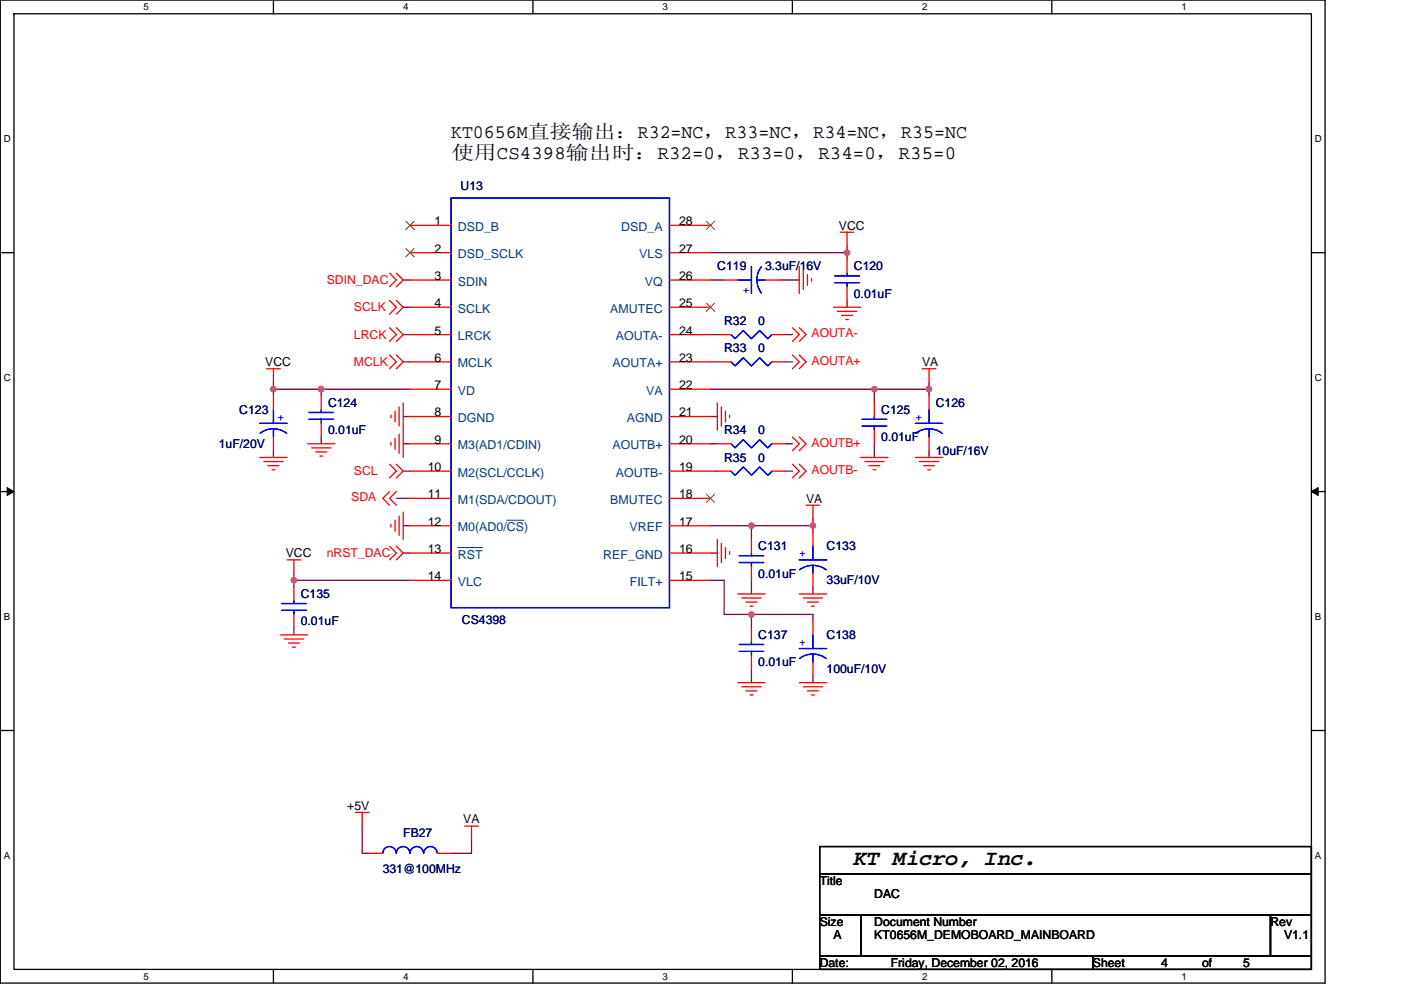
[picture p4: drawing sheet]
<svg xmlns="http://www.w3.org/2000/svg" width="297mm" height="210mm" viewBox="0 0 297 210" stroke-linecap="round" stroke-linejoin="round" font-family="sans-serif">
<path d="M.1 0h280.8v208.5h-280.8zM3 2.9h275v202.7h-275z" fill="none" stroke="#000" stroke-width=".28"/>
<g fill="#fff">
<path d="M30.5 .3h1.1v2.3h-1.1z"/>
<path d="M30.5 205.9h1.1v2.3h-1.1z"/>
</g>
<path d="M58 0v2.9M58 205.6v2.9" fill="none" stroke="#000" stroke-width=".28"/>
<g fill="#fff">
<path d="M85.5 .3h1.1v2.3h-1.1z"/>
<path d="M85.5 205.9h1.1v2.3h-1.1z"/>
</g>
<path d="M113 0v2.9M113 205.6v2.9" fill="none" stroke="#000" stroke-width=".28"/>
<g fill="#fff">
<path d="M140.5 .3h1.1v2.3h-1.1z"/>
<path d="M140.5 205.9h1.1v2.3h-1.1z"/>
</g>
<path d="M168 0v2.9M168 205.6v2.9" fill="none" stroke="#000" stroke-width=".28"/>
<g fill="#fff">
<path d="M195.5 .3h1.2v2.3h-1.2z"/>
<path d="M195.5 205.9h1.2v2.3h-1.2z"/>
</g>
<path d="M223 0v2.9M223 205.6v2.9" fill="none" stroke="#000" stroke-width=".28"/>
<g fill="#fff">
<path d="M250.5 .3h1.2v2.3h-1.2z"/>
<path d="M250.5 205.9h1.2v2.3h-1.2z"/>
<path d="M.8 28.3h1.5v2.3h-1.5z"/>
<path d="M278.8 28.3h1.5v2.3h-1.5z"/>
<path d="M.8 78.9h1.5v2.3h-1.5z"/>
<path d="M278.8 78.9h1.5v2.3h-1.5z"/>
</g>
<path d="M.1 53.6h2.9M278 53.6h2.9" fill="none" stroke="#000" stroke-width=".28"/>
<g fill="#fff">
<path d="M.8 129.6h1.4v2.3h-1.4z"/>
<path d="M278.8 129.6h1.4v2.3h-1.4z"/>
</g>
<path d="M.1 104.3h2.9M278 104.3h2.9" fill="none" stroke="#000" stroke-width=".28"/>
<path d="M1.5 103.4l1.5 .9-1.5 .8zM278 104.3l1.5-.9v1.7z" fill="#000" stroke="#000" stroke-width=".21"/>
<g fill="#fff">
<path d="M.8 180.3h1.4v2.3h-1.4z"/>
<path d="M278.8 180.3h1.4v2.3h-1.4z"/>
</g>
<path d="M.1 154.9h2.9M278 154.9h2.9M173.8 179.6h104.2v5.7h-104.2zM173.8 194h8.7v8.7h-8.7zM173.8 185.3h104.2v8.7h-104.2zM182.5 194h86.9v8.7h-86.9zM269.4 194h8.6v8.7h-8.6zM173.8 202.7h57.9v2.9h-57.9zM231.7 202.7h46.3v2.9h-46.3z" fill="none" stroke="#000" stroke-width=".28"/>
<g fill="none" stroke="#800040" stroke-width=".28">
<path d="M85.5 59.4h1.4M150.6 53.6h29M150.6 59.4h2.9M165.1 59.4h4.4M179.6 53.6v1.4M179.6 52.2v1.4M85.5 76.8h1.4M85.5 71h1.4M85.5 65.2h1.4M150.6 76.8h1.5M150.6 71h1.5M166.6 76.8h1.4"/>
<path d="M166.6 71h1.4M179.6 63.7v1.5M58 95.6v1.4M58 82.6v1.4M58 81.1v1.5M58 82.5h10.1M68.1 82.6h18.8M68.1 92.7v1.4M68.1 82.6v1.4M85.5 99.9h1.4M85.5 88.3h1.4M85.5 94.1h1.4"/>
<path d="M150.6 88.3h1.5M150.6 82.5h34.8M150.6 99.9h1.5M150.6 94.1h1.5M166.6 94.1h1.4M166.6 99.9h1.4M185.4 94.1v2.9M185.4 82.6v2.8M185.4 82.5h11.6M197 81.1v1.4M197 82.6v1.4M197 95.6v1.4"/>
<path d="M84 105.7h2.9M85.5 117.3h1.4M85.5 111.5h1.4M150.6 111.5h8.7M150.6 117.3h1.5M159.3 111.5v2.9M159.3 111.5h13.1M172.4 110.1v1.4M172.4 111.5v1.4M62.3 121.6v1.5h24.6M62.3 133.2v1.5M62.3 123.1v1.4"/>
<path d="M150.6 123.1h2.9v7.2h5.8M159.3 123.1v2.9M159.3 130.3v2.9M159.3 130.3h13.1v1.5M172.4 124.5v1.5M159.3 141.9v2.9M172.4 143.4v1.4M76.8 175.2v5.8h1.4M100 178.1v2.9h-4.4"/>
</g>
<g fill="#f0f" stroke="#f0f" stroke-width=".28">
<circle cx="68.1" cy="82.5" r=".57"/>
<circle cx="58" cy="82.5" r=".57"/>
<circle cx="197" cy="82.5" r=".57"/>
<circle cx="185.4" cy="82.5" r=".57"/>
<circle cx="172.3" cy="111.5" r=".57"/>
<circle cx="159.3" cy="111.5" r=".57"/>
<circle cx="62.3" cy="123.1" r=".57"/>
<circle cx="179.6" cy="53.6" r=".57"/>
<circle cx="159.3" cy="130.3" r=".57"/>
</g>
<g fill="none" stroke="#f00" stroke-width=".28">
<path d="M82.6 57.9l1.4 1.5-1.4 1.4M84 57.9l1.5 1.5-1.5 1.4M86.9 47.8h8.7M86.9 53.6h8.7M86.9 59.4h8.7M141.9 47.8h8.7M141.9 53.6h8.7M141.9 59.4h8.7M153.5 59.4h2.9M162.2 59.4h2.9M169.5 56.5v5.8M170.3 57.4v4"/>
<path d="M171.2 58.2v2.3M172.1 59.1v.6M178.1 49.3h2.9M179.6 49.3v2.9M179.6 55v2.9M56.5 78.2h2.9M58 78.2v2.9M82.6 63.7l1.4 1.5-1.4 1.4M82.6 69.5l1.4 1.5-1.4 1.4M82.6 75.3l1.4 1.5-1.4 1.4M84 63.7l1.5 1.5-1.5 1.4M84 69.5l1.5 1.5-1.5 1.4"/>
<path d="M84 75.3l1.5 1.5-1.5 1.4M86.9 65.2h8.7M86.9 71h8.7M86.9 76.8h8.7M141.9 65.2h8.7M141.9 71h8.7M141.9 76.8h8.7M152.1 71h2.9M152.1 76.8h2.9M163.7 71h2.9M163.7 76.8h2.9M168 69.5l1.5 1.5-1.5 1.4"/>
<path d="M168 75.3l1.5 1.5-1.5 1.4M169.5 69.5l1.4 1.5-1.4 1.4M169.5 75.3l1.4 1.5-1.4 1.4M176.7 65.2h5.8M177.6 66h4M178.4 66.9h2.4M179.3 67.8h.6M179.6 60.8v2.9M195.5 78.2h2.9M197 78.2v2.9M55.1 97h5.8M55.9 97.9h4.1"/>
<path d="M56.8 98.8h2.3M57.7 99.6h.6M58 84v2.9M58 92.7v2.9M65.2 94.1h5.8M66.1 95h4M66.9 95.9h2.4M67.8 96.7h.6M68.1 84v2.9M68.1 89.8v2.9M82.6 98.5l1.4 1.4-1.4 1.5M82.9 88.1v.5"/>
<path d="M82.9 93.9v.5M83.8 87.2v2.3M83.8 93v2.3M84 98.5l1.5 1.4-1.5 1.5M84.6 86.3v4.1M84.6 92.1v4.1M85.5 85.4v11.6M86.9 99.9h8.7M86.9 82.5h8.7M86.9 88.3h8.7M86.9 94.1h8.7M141.9 99.9h8.7"/>
<path d="M141.9 82.5h8.7M141.9 88.3h8.7M141.9 94.1h8.7M152.1 85.4v5.8M152.1 99.9h2.9M152.1 94.1h2.9M152.9 86.3v4.1M153.8 87.2v2.3M154.7 88.1v.5M163.7 99.9h2.9M163.7 94.1h2.9M168 92.7l1.5 1.4-1.5 1.5"/>
<path d="M168 98.5l1.5 1.4-1.5 1.5M169.5 92.7l1.4 1.4-1.4 1.5M169.5 98.5l1.4 1.4-1.4 1.5M182.5 97h5.8M183.4 97.9h4M184.2 98.8h2.3M185.1 99.6h.6M185.4 85.4v2.9M185.4 91.2v2.9M194.1 97h5.8M194.9 97.9h4.1M195.8 98.8h2.3"/>
<path d="M196.7 99.6h.5M197 84v2.9M197 92.7v2.9M60.9 118.7h2.9M62.3 118.7v2.9M82.6 115.8l1.4 1.5-1.4 1.4M82.6 104.3l-1.5 1.4 1.5 1.5M82.9 111.2v.6M83.8 110.3v2.4M84 115.8l1.5 1.5-1.5 1.4M84 104.3l-1.4 1.4 1.4 1.5M84.6 109.5v4"/>
<path d="M85.5 108.6v5.8M86.9 105.7h8.7M86.9 111.5h8.7M86.9 117.3h8.7M141.9 105.7h8.7M141.9 111.5h8.7M141.9 117.3h8.7M152.1 114.4v5.8M152.9 115.3v4M153.8 116.1v2.3M154.7 117v.6M159.3 114.4v2.9"/>
<path d="M170.9 107.2h2.9M172.4 107.2v2.9M172.4 112.9v2.9M59.4 134.7h5.8M60.3 135.5h4M61.2 136.4h2.3M62 137.3h.6M62.3 124.5v2.9M62.3 130.3v2.9M86.9 123.1h8.7M141.9 123.1h8.7M156.4 126h5.8"/>
<path d="M157.3 126.9h4.1M158.2 127.7h2.3M159 128.6h.6M159.3 120.2v2.9M159.3 133.2v2.9M159.3 139v2.9M169.5 126h5.8M170.3 126.9h4.1M171.2 127.7h2.3M172.1 128.6h.5M172.4 121.6v2.9M172.4 131.8v2.9"/>
<path d="M156.4 144.8h5.8M157.3 145.7h4.1M158.2 146.5h2.3M159 147.4h.6M169.5 144.8h5.8M170.3 145.7h4.1M171.2 146.5h2.3M172.1 147.4h.5M172.4 140.5v2.9M75.4 172.3h2.8M76.8 172.3v2.9M98.5 175.2h2.9"/>
<path d="M100 175.2v2.9M78.2 181h2.9M92.7 181h2.9"/>
</g>
<g fill="none" stroke="#00f" stroke-width=".28">
<path d="M95.6 42h46.3v86.9h-46.3zM156.4 59.4h2.9M159.3 56.5v5.8M160.5 59.4h1.7M161.4 56.6l-.7 1.3-.2 1.5 .2 1.4 .7 1.4M177 60h5.2M177 58.5h5.2M179.6 57.9v.6M179.6 60v.8M155 76.8l.8 .8 1.8-1.7 1.7 1.7 1.8-1.7 1.7 1.7 .9-.8M155 71l.8 .8 1.8-1.7 1.7 1.7 1.8-1.7 1.7 1.7 .9-.8M55.1 89.8h5.8"/>
<path d="M55.1 91.9a4.6 4.6 0 0 1 5.7 0M58 91v1.7M58 86.9v2.9M65.5 88.9h5.2M65.5 87.5h5.2M68.1 86.9v.6M68.1 88.9v.9M155 99.9l.8 .9 1.8-1.7 1.7 1.7 1.8-1.7 1.7 1.7 .9-.9M155 94.1l.8 .9 1.8-1.7 1.7 1.7 1.8-1.7 1.7 1.7 .9-.9M182.8 90.4h5.2M182.8 88.9h5.2M185.4 88.3v.6"/>
<path d="M185.4 90.4v.8M194.1 89.8h5.8M197 91l1.4 .2 1.3 .7M197 91l-1.5 .2-1.4 .7M197 91v1.7M197 86.9v2.9M156.7 119.3h5.2M156.7 117.9h5.2M159.3 117.3v.6M159.3 119.3v.9M169.5 118.7h5.8M172.4 119.9v1.7"/>
<path d="M172.4 115.8v2.9M59.7 129.5h5.2M59.7 128h5.2M62.3 127.4v.6M62.3 129.5v.8M156.7 138.2h5.2M156.7 136.7h5.2M159.3 136.1v.6M159.3 138.2v.8M169.5 137.6h5.8M169.5 139.7a4.6 4.6 0 0 1 5.7 0M169.5 120.9a4.6 4.6 0 0 1 5.7 0"/>
<path d="M172.4 138.7v1.8M172.4 134.7v2.9M89.8 181a1.45 1.45 0 0 0-1.4-1.4 1.46 1.46 0 0 0-1.5 1.4 1.45 1.45 0 0 0-1.4-1.4 1.46 1.46 0 0 0-1.5 1.4 1.43 1.43 0 0 0-1.4-1.4 1.43 1.43 0 0 0-1.5 1.4M92.7 181a1.45 1.45 0 0 0-1.5-1.4 1.42 1.42 0 0 0-1.4 1.4"/>
</g>
<path d="M86.1 46.9l1.7 1.8M86.1 52.7l1.7 1.8M87.8 46.9l-1.8 1.8M87.8 52.7l-1.8 1.8M149.8 46.9l1.7 1.8M151.5 46.9l-1.7 1.8M149.8 64.3l1.7 1.8M151.5 64.3l-1.7 1.8M149.8 104.8l1.7 1.8M151.5 104.8l-1.7 1.8" fill="none" stroke="#804000" stroke-width=".21"/>
<path d="M97.1 116.1h5.2M107.5 110.3h3.6" fill="none" stroke="#004080" stroke-width=".21"/>
<text font-size="4.6" x="181" y="183.5">KT Micro, Inc.</text>
<g font-size="4">
<text x="95.6" y="29.3">KT0656M直接输出：R32=NC，R33=NC，R34=NC，R35=NC</text>
<text x="95.6" y="33.7">使用CS4398输出时：R32=0，R33=0，R34=0，R35=0</text>
</g>
<g font-size="2.6" fill="#000080">
<text x="97.6" y="40.3">U13</text>
<text x="152.1" y="57.4">C119</text>
<text x="162.2" y="57.4">3.3uF/16V</text>
<text x="181" y="57.4">C120</text>
<text x="181" y="63.2">0.01uF</text>
<text x="153.5" y="69">R32</text>
<text x="160.8" y="69">0</text>
<text x="153.5" y="74.7">R33</text>
<text x="160.8" y="74.7">0</text>
<text x="50.7" y="87.8">C123</text>
<text x="69.6" y="86.3">C124</text>
<text x="186.8" y="87.8">C125</text>
<text x="198.4" y="86.3">C126</text>
<text x="46.4" y="95">1uF/20V</text>
<text x="69.6" y="92.1">0.01uF</text>
<text x="153.5" y="92.1">R34</text>
<text x="160.8" y="92.1">0</text>
<text x="186.8" y="93.6">0.01uF</text>
<text x="153.5" y="97.9">R35</text>
<text x="160.8" y="97.9">0</text>
<text x="198.4" y="96.5">10uF/16V</text>
<text x="160.8" y="116.7">C131</text>
<text x="175.3" y="116.7">C133</text>
<text x="160.8" y="122.5">0.01uF</text>
<text x="175.3" y="124">33uF/10V</text>
<text x="63.8" y="126.9">C135</text>
<text x="63.8" y="132.7">0.01uF</text>
<text x="97.9" y="132.4">CS4398</text>
<text x="160.8" y="135.6">C137</text>
<text x="175.3" y="135.6">C138</text>
<text x="160.8" y="141.4">0.01uF</text>
<text x="175.3" y="142.8">100uF/10V</text>
<text x="85.5" y="177.5">FB27</text>
<text x="81.1" y="185.1">331@100MHz</text>
</g>
<g font-size="2.6">
<text x="92.1" y="47.8">1</text>
<text x="144" y="47.8">28</text>
<text x="92.1" y="53.6">2</text>
<text x="144" y="53.6">27</text>
<text x="177.9" y="48.7">VCC</text>
<text x="92.1" y="59.4">3</text>
<text x="144" y="59.4">26</text>
<text x="92.1" y="65.2">4</text>
<text x="144" y="65.2">25</text>
<text x="92.1" y="71">5</text>
<text x="144" y="71">24</text>
<text x="56.2" y="77.6">VCC</text>
<text x="92.1" y="76.7">6</text>
<text x="144" y="76.7">23</text>
<text x="195.5" y="77.6">VA</text>
<text x="92.1" y="82.5">7</text>
<text x="144" y="82.5">22</text>
<text x="92.1" y="88.3">8</text>
<text x="144" y="88.3">21</text>
<text x="92.1" y="94.1">9</text>
<text x="144" y="94.1">20</text>
<text x="90.7" y="99.9">10</text>
<text x="144" y="99.9">19</text>
<text x="90.7" y="105.7">11</text>
<text x="144" y="105.7">18</text>
<text x="170.9" y="106.6">VA</text>
<text x="90.7" y="111.5">12</text>
<text x="144" y="111.5">17</text>
<text x="60.6" y="118.2">VCC</text>
<text x="90.7" y="117.3">13</text>
<text x="144" y="117.3">16</text>
<text x="90.7" y="123.1">14</text>
<text x="144" y="123.1">15</text>
<text x="73.6" y="171.7">+5V</text>
<text x="98.2" y="174.6">VA</text>
<text x="173.8" y="187.7">Title</text>
<text x="185.4" y="190.6">DAC</text>
<text x="173.8" y="196.4">Size</text>
<text x="185.4" y="196.4">Document Number</text>
<text x="269.4" y="196.4">Rev</text>
<text x="176.7" y="199.3">A</text>
<text x="185.4" y="199.3">KT0656M_DEMOBOARD_MAINBOARD</text>
<text x="272.2" y="199.3">V1.1</text>
<text x="173.8" y="205">Date:</text>
<text x="188.9" y="205">Friday, December 02, 2016</text>
<text x="231.7" y="205">Sheet</text>
<text x="246.2" y="205">4</text>
<text x="254.9" y="205">of</text>
<text x="263.6" y="205">5</text>
</g>
<g font-size="2.6" fill="#004080">
<text x="97.1" y="49">DSD_B</text>
<text x="131.7" y="49">DSD_A</text>
<text x="97.1" y="54.8">DSD_SCLK</text>
<text x="135.5" y="54.8">VLS</text>
<text x="97.1" y="60.6">SDIN</text>
<text x="136.7" y="60.6">VQ</text>
<text x="97.1" y="66.3">SCLK</text>
<text x="129.4" y="66.3">AMUTEC</text>
<text x="97.1" y="72.1">LRCK</text>
<text x="97.1" y="77.9">MCLK</text>
<text x="129.9" y="77.9">AOUTA+</text>
<text x="130.6" y="72.1">AOUTA-</text>
<text x="97.1" y="83.7">VD</text>
<text x="137" y="83.7">VA</text>
<text x="97.1" y="89.5">DGND</text>
<text x="132.9" y="89.5">AGND</text>
<text x="97.1" y="95.3">M3(AD1/CDIN)</text>
<text x="129.9" y="95.3">AOUTB+</text>
<text x="97.1" y="101.1">M2(SCL/CCLK)</text>
<text x="130.6" y="101.1">AOUTB-</text>
<text x="97.1" y="106.9">M1(SDA/CDOUT)</text>
<text x="129.4" y="106.9">BMUTEC</text>
<text x="97.1" y="112.7">M0(AD0/CS)</text>
<text x="133.5" y="112.7">VREF</text>
<text x="97.1" y="118.5">RST</text>
<text x="127.9" y="118.5">REF_GND</text>
<text x="97.1" y="124.2">VLC</text>
<text x="133.5" y="124.2">FILT+</text>
</g>
<g font-size="2.6" fill="#f00">
<text x="69.3" y="60.3">SDIN_DAC</text>
<text x="75.1" y="66.1">SCLK</text>
<text x="75.1" y="71.8">LRCK</text>
<text x="172.1" y="71.6">AOUTA-</text>
<text x="75.1" y="77.6">MCLK</text>
<text x="172.1" y="77.3">AOUTA+</text>
<text x="172.1" y="94.7">AOUTB+</text>
<text x="75.1" y="100.8">SCL</text>
<text x="172.1" y="100.5">AOUTB-</text>
<text x="74.5" y="106.3">SDA</text>
<text x="69.3" y="118.2">nRST_DAC</text>
</g>
<g font-size="2.6" fill="#00f">
<text x="158.9" y="62.3" transform="rotate(-90 158.9 62.3)">+</text>
<text x="58.8" y="89.3">+</text>
<text x="194.1" y="89.3">+</text>
<text x="169.5" y="118.2">+</text>
<text x="169.5" y="137.1">+</text>
</g>
<g font-size="2.1">
<text x="30.5" y="2.2">5</text>
<text x="85.5" y="2.2">4</text>
<text x="140.5" y="2.2">3</text>
<text x="195.5" y="2.2">2</text>
<text x="250.5" y="2.2">1</text>
<text x=".8" y="30.1">D</text>
<text x="278.8" y="30.1">D</text>
<text x=".8" y="80.8">C</text>
<text x="278.8" y="80.8">C</text>
<text x=".8" y="131.4">B</text>
<text x="278.8" y="131.4">B</text>
<text x=".8" y="182.1">A</text>
<text x="278.8" y="182.1">A</text>
<text x="30.5" y="207.8">5</text>
<text x="85.5" y="207.8">4</text>
<text x="140.5" y="207.8">3</text>
<text x="195.5" y="207.8">2</text>
<text x="250.5" y="207.8">1</text>
</g>
</svg>
